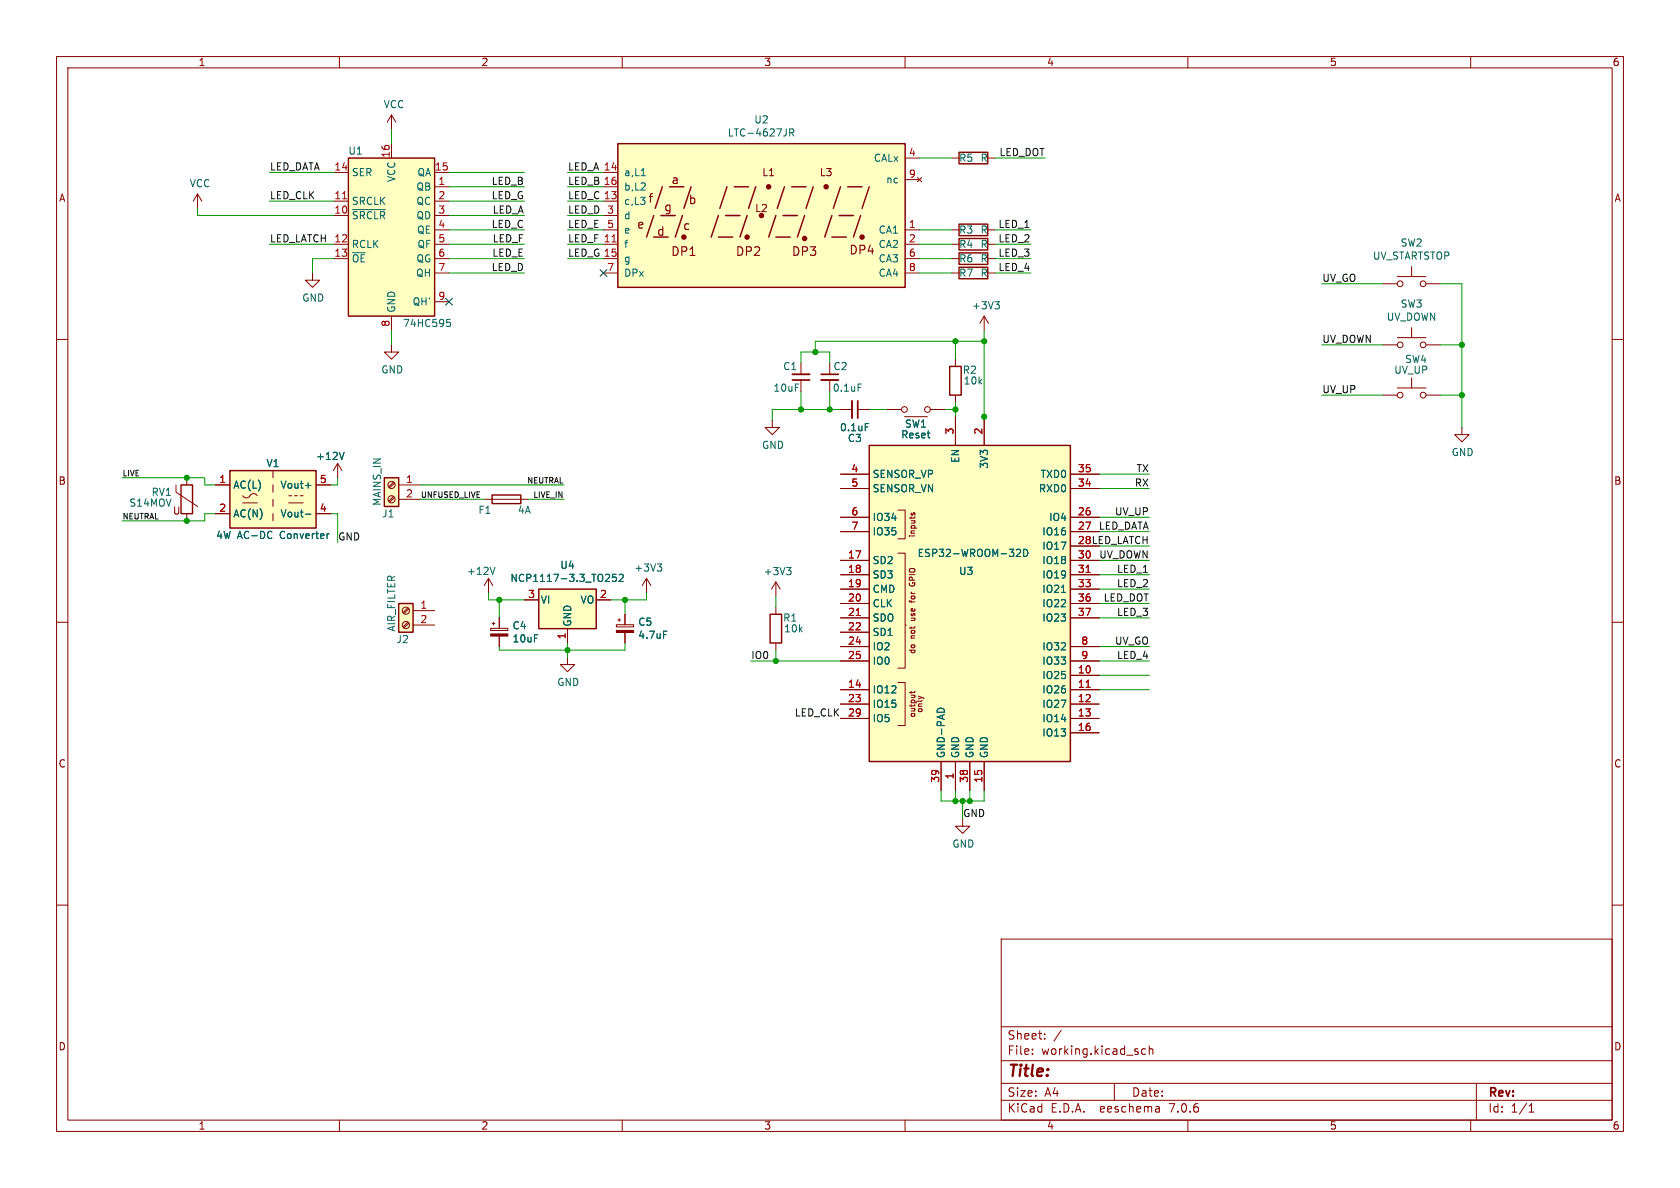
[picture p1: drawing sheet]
<svg xmlns="http://www.w3.org/2000/svg" width="297mm" height="210mm" viewBox="0 0 297 210" stroke-linecap="round" stroke-linejoin="round" font-family="sans-serif">
<g fill="none" stroke="#840000" stroke-width=".18">
<path d="M10 10h277v190h-277zM12 12h273v186h-273zM60 10v2M110 10v2M160 10v2M210 10v2M260 10v2M34.9 34.3l-.7 1.3M34.9 34.3v2.5M34.9 34.3l.8 1.3M59.1 38.1h2.5M59.1 35.6h2.5"/>
<path d="M59.1 30.5h2.5M69.2 20.3v2.6M69.2 25.4v2.5M69.2 20.3l-.7 1.3M69.2 20.3l.8 1.3M76.8 33h2.6M76.8 38.1h2.6M76.8 35.6h2.6M76.8 30.5h2.6M106.7 33h2.5M106.7 38.1h2.5M106.7 35.6h2.5"/>
<path d="M106.7 30.5h2.5M160 27.9h2.6M160 31.8h2.6M162.2 31.4l.7 .7M162.9 31.4l-.7 .7M168.3 27.9h1.2M174.6 27.9h1.3M10 60h2M55.2 48.3v1.2h1.3l-1.3 1.3-1.2-1.3h1.2M59.1 43.2h2.5M59.1 45.7h2.5M69.2 55.9v2.5"/>
<path d="M76.8 43.2h2.6M76.8 45.7h2.6M76.8 40.6h2.6M76.8 48.3h2.6M76.8 53.3h2.6M106.7 43.2h2.5M106.7 45.7h2.5M106.7 40.6h2.5M106.7 48.3h2.5M160 43.2h2.6M160 45.7h2.6M160 40.6h2.6"/>
<path d="M160 48.3h2.6M168.3 43.2h1.2M168.3 45.7h1.2M168.3 40.6h1.2M168.3 48.3h1.2M174 55.9l-.8 1.3M174 55.9v2.5M174 55.9l.8 1.3M174.6 43.2h1.3M174.6 45.7h1.3M174.6 40.6h1.3M174.6 48.3h1.3"/>
<path d="M244.5 50.2h2.5M247 59.7h5.1M247 48.9h5.1M249.6 47.1v1.8M249.6 57.9v1.8M252.1 50.2h2.5M285 60h2M69.2 61v1.2h1.3l-1.3 1.3-1.3-1.3h1.3M136.5 74.3v1.3h1.3l-1.3 1.2-1.2-1.2h1.2M141.6 64.1v2.1M141.6 67.2v2M146.7 64.1v2.1"/>
<path d="M146.7 67.2v2M148.6 72.4h2M151.6 72.4h2.1M156.8 72.4h2.6M159.9 73.7h4.1M164.5 72.4h2.5M168.9 63.5v1.3M168.9 69.9v1.2M168.9 73.7v5M174 73.7v5M244.5 69.9h2.5M244.5 61h2.5"/>
<path d="M247 68.6h5.1M249.6 66.8v1.8M252.1 69.9h2.5M252.1 61h2.5M258.4 75.6v1.2h1.3l-1.3 1.3-1.2-1.3h1.2M31.1 85.7v1.3l3.8 2.5M33 84.5v1.2M33 90.8v1.3M38.1 85.7h2.5M38.1 90.8h2.5M42.9 87.6a.78 .78 0 0 0 .8 .4 .78 .78 0 0 0 .7-.6 .73 .73 0 0 1 1.1 .2M42.9 88.9h2.6"/>
<path d="M48.3 83.2v1.3M48.3 85.7v1.3M48.3 88.3v1.2M48.3 90.8v1.3M51.1 88.9h2.5M51.1 87.6h.5M52.1 87.6h.5M53.1 87.6h.5M55.9 85.7h2.5M55.9 90.8h2.5M59.7 81.9l-.8 1.3M59.7 81.9v2.6"/>
<path d="M59.7 81.9l.8 1.3M69.6 87.8l-.9 .8M69.6 85.2l-.9 .9M69.7 87.9l-.8 .9M69.7 85.4l-.8 .8M70.5 88.3h3.8M70.5 85.7h3.8M85.7 88.3h7.6M148.6 99.1h5.1M148.6 91.4h5.1M148.6 94h5.1M148.6 86.4h5.1"/>
<path d="M148.6 83.8h5.1M158.7 97.8h1.3v20.3h-1.3M158.7 90.2h1.3v5.1h-1.3M161.1 90.7v.3M161.4 91l.1-.3 .1-.1 .1 .2v.3M189.2 99.1h5.1M189.2 91.4h5.1M189.2 94h5.1M189.2 96.5h5.1M189.2 86.4h5.1M189.2 83.8h5.1M10 110h2"/>
<path d="M72.1 110l-.9 .8M72.1 107.4l-.9 .9M72.3 110.2l-.9 .8M72.3 107.6l-.9 .9M73 108h3.8M73 110.5h3.8M86.4 102.2l-.8 1.3M86.4 102.2v2.6M86.4 102.2l.7 1.3M86.7 111.1h3.1v.4h-3.1zM87 110.2h.5M87.2 110v.5"/>
<path d="M88.3 109.2v1.9M88.3 112.4v1.9M92.7 106h2.5M100.3 116.2v1.3h1.3l-1.3 1.2-1.2-1.2h1.2M100.3 111.1v2.6M105.4 106h2.5M109 110.4h3v.4h-3zM109.2 109.6h.5M109.5 109.3v.6M110.5 108.6v1.8M110.5 111.8v1.9M114.3 102.2l-.8 1.3"/>
<path d="M114.3 102.2v2.6M114.3 102.2l.8 1.3M137.2 102.9v2.5M137.2 107.3v1.3M137.2 113.7v1.2M137.2 102.9l-.8 1.2M137.2 102.9l.7 1.2M148.6 101.6h5.1M148.6 104.1h5.1M148.6 106.7h5.1M148.6 109.2h5.1M148.6 111.8h5.1"/>
<path d="M148.6 114.3h5.1M148.6 116.8h5.1M160 110.5h.1M160.7 103.3a.53 .53 0 0 0 .5 .3 .53 .53 0 0 0 .5-.3M161.1 106.2v.3M189.2 119.4h5.1M189.2 101.6h5.1M189.2 104.1h5.1M189.2 106.7h5.1M189.2 109.2h5.1M189.2 114.3h5.1M189.2 116.8h5.1"/>
<path d="M285 110h2M148.6 121.9h5.1M148.6 124.5h5.1M148.6 127h5.1M158.7 120.7h1.3v7.6h-1.3M161.1 122.2v.4M161.7 122.2l-.1 .2h-.9M162.3 123.1l.7 .2M166.4 134.6v5.1M168.9 134.6v5.1M171.4 134.6v5.1M174 134.6v5.1"/>
<path d="M189.2 121.9h5.1M189.2 124.5h5.1M189.2 127h5.1M189.2 129.5h5.1M10 160h2M170.2 144.8v1.3h1.2l-1.2 1.2-1.3-1.2h1.3M285 160h2M177 166h108v32h-108zM60 198v2M110 198v2M160 198v2M177 194.5h108"/>
<path d="M177 191.5h108M177 187.5h108M177 181.5h108M182.5 186.3v.1M182.5 185.5v.1M184.7 183.6v.1M184.7 182.8v.1M187.6 182.1l-1.3 2M197 191.5v3M202.5 185.5l-.4-.1-.3 .3v.4l.2 .2h.5M203.2 185.5l.2-.1 .3 .1 .1 .9M203.2 184.9v1.5"/>
<path d="M204.9 195.7l.1 .9M205 196.5l-.2 .1M205 196h-.2M210 198v2M260 198v2M261 191.5v6.5M270.3 196.6h.9M270.3 195.5l.4-.4v1.5"/>
<circle cx="247.5" cy="50.2" r=".51"/>
<circle cx="251.6" cy="50.2" r=".51"/>
<circle cx="159.9" cy="72.4" r=".51"/>
<circle cx="164" cy="72.4" r=".51"/>
<circle cx="247.5" cy="61" r=".51"/>
<circle cx="247.5" cy="69.9" r=".51"/>
<circle cx="251.6" cy="69.9" r=".51"/>
<circle cx="251.6" cy="61" r=".51"/>
<circle cx="69.2" cy="88.3" r=".63"/>
<circle cx="69.2" cy="85.7" r=".63"/>
<circle cx="71.8" cy="110.5" r=".63"/>
<circle cx="71.8" cy="107.9" r=".63"/>
</g>
<g fill="none" stroke="#006464" stroke-width=".18">
<path d="M62.3 37.1h5.8M113.4 31.1h.7M139.6 23.4h.6l.1-.2v-.3l-.7-.1v1.2M139.9 23.4l.4 .6M79 56.5h.6M79.1 56.9h.3l.2 .3-.1 .5h-.4M175.9 53.3h.8l-.5 .5M176.4 53.8l.3 .3v.3l-.3 .2M60.8 80l-.4 1.2M151.7 67.9h.6M153 74.9h.6M54 90.9h1"/>
<path d="M54 85.8h1M58.2 94.3l-.3 .1M116.2 99.7h.8l-.4 .5M179.7 97.2l.5-.1 .2 .4-.8 .9h.8M181 97.1a.64 .64 0 0 1 .7 .6 .64 .64 0 0 1-.7 .7zM87.5 100.3l-.4 1.2M107 102.8h.8M107.7 101.6v.5M108.9 101.5h-.6v.6l.1-.1 .5 .1 .1 .1-.1 .5-.2 .1-.4-.1M109.5 101.6l.4-.1 .3 .4-.8 .9h.8M116.7 100.2l.3 .2v.3l-.3 .3M117.3 111.6h.6"/>
<path d="M139.1 100.3h.7l-.4 .5M139.6 100.8l.2 .3v.3l-.2 .2M187.7 104.7h.7M165.7 125.4l.5-.2 .7 .2"/>
</g>
<g fill="#ffffc2" stroke="#ffffc2" stroke-width=".18">
<path d="M61.6 27.9h15.2v28h-15.2z"/>
<path d="M153.7 78.7h35.5v55.9h-35.5z"/>
<path d="M70.5 106.7h2.5v5.1h-2.5z"/>
<path d="M109.2 25.4h50.8v25.4h-50.8z"/>
<path d="M95.2 104.1h10.2v7h-10.2z"/>
<path d="M67.9 84.5h2.6v5h-2.6z"/>
<path d="M40.6 83.2h15.3v10.1h-15.3z"/>
</g>
<g fill="none" stroke="#840000" stroke-width=".25">
<path d="M61.6 27.9h15.2v28h-15.2zM109.2 25.4h50.8v25.4h-50.8zM115.6 38.1l-1.3 3.8M116.8 38.1h2.6M117.1 33l-1.3 3.8M118.4 33h2.5M120.6 38.1l-1.2 3.8M122.2 33l-1.3 3.8M127 38.1l-1.3 3.8M128.3 38.1h2.5M128.5 33l-1.2 3.8M129.8 33h2.5"/>
<path d="M132.1 38.1l-1.3 3.8M133.6 33l-1.3 3.8M137.2 38.1l-1.3 3.8M138.4 38.1h2.6M138.7 33l-1.3 3.8M140 33h2.5M142.2 38.1l-1.2 3.8M143.8 33l-1.3 3.8M147.1 38.1l-1.3 3.8M148.3 38.1h2.6M148.6 33l-1.3 3.8M149.9 33h2.5"/>
<path d="M152.1 38.1l-1.2 3.8M153.7 33l-1.3 3.8M169.5 26.9h5.1v2.1h-5.1zM169.5 39.6h5.1v2.1h-5.1zM115.6 41.9h2.5M127 41.9h2.5M137.2 41.9h2.5M147.1 41.9h2.5M169.5 47.2h5.1v2.1h-5.1zM169.5 42.2h5.1v2h-5.1zM169.5 44.7h5.1v2h-5.1zM153.7 78.7h35.5v55.9h-35.5z"/>
<path d="M167.9 64.8h2v5.1h-2zM32 85.7h2v5.1h-2zM40.6 83.2h15.3v10.1h-15.3zM67.9 84.5h2.6v5h-2.6zM87 87.5h5.1v1.5h-5.1zM70.5 106.7h2.5v5.1h-2.5zM95.2 104.1h10.2v7h-10.2zM136.1 108.6h2.1v5.1h-2.1z"/>
</g>
<path d="M60.6 35.1h.7M108.2 42.8h.7M151.4 108.8h.7M192 101.2h.7M192 121.5h.7" fill="none" stroke="#a90000" stroke-width=".18"/>
<g fill="#840000" stroke="#840000" stroke-width=".18">
<path d="M86.7 112.1h3.1v.3h-3.1z"/>
<path d="M109 111.4h3v.4h-3z"/>
</g>
<g fill="#840000" stroke="#840000" stroke-width=".25">
<circle cx="134.6" cy="38.1" r=".36"/>
<circle cx="146" cy="33" r=".36"/>
<circle cx="120.9" cy="41.9" r=".36"/>
<circle cx="132.1" cy="41.9" r=".36"/>
<circle cx="135.9" cy="33" r=".36"/>
<circle cx="142.2" cy="42.2" r=".36"/>
<circle cx="152.4" cy="41.9" r=".36"/>
</g>
<path d="M140.1 66.2h3M145.2 67.2h3M150.6 70.9v3" fill="none" stroke="#840000" stroke-width=".33"/>
<path d="M140.1 67.2h3M145.2 66.2h3M151.6 70.9v3" fill="none" stroke="#840000" stroke-width=".3"/>
<g fill="none" stroke="#009600" stroke-width=".18">
<path d="M34.9 36.8v1.3h24.2M47.6 30.5h11.5M47.6 35.6h11.5M69.2 22.9v2.5M79.4 30.5h13.3M79.4 35.6h13.3M79.4 38.1h13.3M79.4 33h13.3M100.3 30.5h6.4M100.3 35.6h6.4M100.3 38.1h6.4M100.3 33h6.4"/>
<path d="M162.6 27.9h5.7M175.9 27.9h8.9M47.6 43.2h11.5M59.1 45.7h-3.9v2.6M69.2 58.4v2.6M79.4 45.7h13.3M79.4 43.2h13.3M79.4 40.6h13.3M79.4 48.3h13.3M100.3 45.7h6.4M100.3 43.2h6.4M100.3 40.6h6.4"/>
<path d="M162.6 45.7h5.7M162.6 43.2h5.7M162.6 40.6h5.7M162.6 48.3h5.7M174 58.4v15.9M175.9 45.7h6.3M175.9 43.2h6.3M175.9 40.6h6.3M175.9 48.3h6.3M233.7 50.2h10.8M254.6 50.2h3.8v25.4M141.6 64.1v-1.9h5.1v1.9"/>
<path d="M141.6 69.2v3.2M146.7 69.2v3.2M148.6 72.4h-12.1v1.9M153.7 72.4h3.1M167 72.4h1.9M168.9 60.3v3.2M168.9 71.1v2.6M174 60.3h-29.9v1.9M233.7 69.9h10.8M233.7 61h10.8M254.6 69.9h3.8M254.6 61h3.8"/>
<path d="M21.6 84.5h14.6v1.2h1.9M38.1 90.8h-1.9v1.3h-14.6M58.4 90.8h1.3v5.1M59.7 84.5v1.2h-1.3M74.3 85.7h25.4M74.3 88.3h11.4M93.3 88.3h6.4M194.3 96.5h8.9M194.3 99.1h8.9M194.3 86.4h8.9M194.3 83.8h8.9M194.3 91.4h8.9"/>
<path d="M194.3 94h8.9M86.4 104.8v1.2h6.3M88.3 106v3.2M100.3 113.7v2.5M110.5 106v2.6M110.5 113.7v1.2h-22.2v-.6M114.3 104.8v1.2h-6.4M132.7 116.8h15.9M137.2 105.4v1.9M137.2 114.9v1.9M194.3 116.8h8.9M194.3 109.2h8.9"/>
<path d="M194.3 114.3h8.9M194.3 119.4h8.9M194.3 101.6h8.9M194.3 104.1h8.9M194.3 106.7h8.9M166.4 139.7v1.9h7.6v-1.9M168.9 139.7v1.9M171.4 139.7v1.9M194.3 121.9h8.9M170.2 141.6v3.2"/>
</g>
<path d="M78.8 52.7l1.2 1.2M80 52.7l-1.2 1.2M106.1 47.7l1.2 1.2M107.3 47.7l-1.2 1.2" fill="none" stroke="#000084" stroke-width=".18"/>
<g fill="#009600" stroke="#009600" stroke-width=".18">
<circle cx="168.9" cy="60.3" r=".46"/>
<circle cx="168.9" cy="72.4" r=".46"/>
<circle cx="174" cy="73.7" r=".46"/>
<circle cx="144.1" cy="62.2" r=".46"/>
<circle cx="110.5" cy="106" r=".46"/>
<circle cx="88.3" cy="106" r=".46"/>
<circle cx="137.2" cy="116.8" r=".46"/>
<circle cx="100.3" cy="114.9" r=".46"/>
<circle cx="168.9" cy="141.6" r=".46"/>
<circle cx="170.2" cy="141.6" r=".46"/>
<circle cx="171.4" cy="141.6" r=".46"/>
<circle cx="33" cy="92.1" r=".46"/>
<circle cx="33" cy="84.5" r=".46"/>
<circle cx="146.7" cy="72.4" r=".46"/>
<circle cx="141.6" cy="72.4" r=".46"/>
<circle cx="174" cy="60.3" r=".46"/>
<circle cx="258.4" cy="69.9" r=".46"/>
<circle cx="258.4" cy="61" r=".46"/>
</g>
<text font-size="2.8" fill="#840000" x="178" y="190.9">Title:</text>
<g font-size="2.1" fill="#840000">
<text x="118.6" y="32.8">a</text>
<text x="112.5" y="40.7">e</text>
<text x="116" y="41.9">d</text>
<text x="117.3" y="37.6">g</text>
<text x="120.6" y="40.9">c</text>
<text x="121.6" y="36.4">b</text>
<text x="118.5" y="45.5">DP1</text>
<text x="130" y="45.5">DP2</text>
<text x="139.9" y="45.5">DP3</text>
<text x="150" y="45.2">DP4</text>
<text x="178" y="184">Sheet:</text>
<text x="178" y="186.7">File:</text>
<text x="184.1" y="186.7">working.kicad_sch</text>
<text x="178" y="196.9">KiCad</text>
<text x="178" y="194.1">Size:</text>
<text x="184.7" y="194.1">A4</text>
<text x="185.7" y="196.9">E.D.A.</text>
<text x="194.6" y="196.9">eeschema</text>
<text x="200" y="194.1">Date:</text>
<text x="207" y="196.9">7.0.6</text>
<text x="263" y="194.3">Rev:</text>
<text x="263" y="196.9">Id:</text>
<text x="267.1" y="196.9">1/1</text>
</g>
<text font-size="2.1" fill="#006464" x="114.5" y="36.1">f</text>
<g font-size="1.8" fill="#840000">
<text x="35" y="11.9">1</text>
<text x="85" y="11.9">2</text>
<text x="135" y="11.9">3</text>
<text x="185" y="11.9">4</text>
<text x="235" y="11.9">5</text>
<text x="285" y="11.9">6</text>
<text x="10.3" y="35.9">A</text>
<text x="134.7" y="31.4">L1</text>
<text x="144.8" y="31.4">L3</text>
<text x="285.3" y="35.9">A</text>
<text x="133.4" y="37.7">L2</text>
<text x="10.3" y="85.9">B</text>
<text x="285.3" y="85.9">B</text>
<text x="30.5" y="91.2">U</text>
<text x="10.3" y="135.9">C</text>
<text x="285.3" y="135.9">C</text>
<text x="10.3" y="185.9">D</text>
<text x="285.3" y="185.9">D</text>
<text x="35" y="199.9">1</text>
<text x="85" y="199.9">2</text>
<text x="135" y="199.9">3</text>
<text x="185" y="199.9">4</text>
<text x="235" y="199.9">5</text>
<text x="285" y="199.9">6</text>
</g>
<g font-size="1.8" fill="#006464">
<text x="67.7" y="19.3">VCC</text>
<text x="133.2" y="22">U2</text>
<text x="61.5" y="27.5">U1</text>
<text x="128.6" y="24.3">LTC-4627JR</text>
<text x="154.4" y="28.8">CALx</text>
<text x="169.5" y="28.8">R5</text>
<text x="173.3" y="28.8">R</text>
<text x="33.4" y="33.3">VCC</text>
<text x="62.1" y="31.3">SER</text>
<text x="70.1" y="32.3" transform="rotate(-90 70.1 32.3)">VCC</text>
<text x="73.5" y="33.9">QB</text>
<text x="73.7" y="31.3">QA</text>
<text x="110.2" y="31.3">a,L1</text>
<text x="110.2" y="33.9">b,L2</text>
<text x="156.6" y="32.6">nc</text>
<text x="62.1" y="39">~{SRCLR}</text>
<text x="62.1" y="36.4">SRCLK</text>
<text x="73.5" y="36.4">QC</text>
<text x="73.5" y="39">QD</text>
<text x="73.6" y="41.5">QE</text>
<text x="110.2" y="36.4">c,L3</text>
<text x="110.2" y="39">d</text>
<text x="110.2" y="41.5">e</text>
<text x="155.2" y="41.5">CA1</text>
<text x="169.5" y="41.5">R3</text>
<text x="173.3" y="41.5">R</text>
<text x="62.1" y="44">RCLK</text>
<text x="62.1" y="46.6">~{OE}</text>
<text x="73.5" y="46.6">QG</text>
<text x="73.7" y="44">QF</text>
<text x="110.2" y="44">f</text>
<text x="110.2" y="46.6">g</text>
<text x="155.2" y="44">CA2</text>
<text x="155.2" y="46.6">CA3</text>
<text x="169.5" y="44">R4</text>
<text x="169.5" y="46.6">R6</text>
<text x="173.3" y="44">R</text>
<text x="173.3" y="46.6">R</text>
<text x="242.6" y="46.1">UV_STARTSTOP</text>
<text x="247.5" y="43.8">SW2</text>
<text x="53.3" y="53.5">GND</text>
<text x="73.5" y="49.1">QH</text>
<text x="110.2" y="49.1">DPx</text>
<text x="155.2" y="49.1">CA4</text>
<text x="169.5" y="49.1">R7</text>
<text x="173.3" y="49.1">R</text>
<text x="70.1" y="55.4" transform="rotate(-90 70.1 55.4)">GND</text>
<text x="71.1" y="58">74HC595</text>
<text x="72.9" y="54.2">QH'</text>
<text x="171.7" y="54.9">+3V3</text>
<text x="245.1" y="56.9">UV_DOWN</text>
<text x="247.5" y="54.6">SW3</text>
<text x="138.4" y="65.6">C1</text>
<text x="147.2" y="65.6">C2</text>
<text x="248.3" y="64.4">SW4</text>
<text x="67.3" y="66.2">GND</text>
<text x="136.6" y="69.4">10uF</text>
<text x="147.1" y="69.4">0.1uF</text>
<text x="170.1" y="66.3">R2</text>
<text x="170.3" y="68.2">10k</text>
<text x="246.4" y="66.3">UV_UP</text>
<text x="148.4" y="76.4">0.1uF</text>
<text x="159.2" y="77.7">Reset</text>
<text x="159.9" y="75.8">SW1</text>
<text x="47" y="82.8">V1</text>
<text x="55.8" y="81.5">+12V</text>
<text x="134.6" y="79.6">GND</text>
<text x="149.8" y="78.3">C3</text>
<text x="169.8" y="81.9" transform="rotate(-90 169.8 81.9)">EN</text>
<text x="174.9" y="83" transform="rotate(-90 174.9 83)">3V3</text>
<text x="256.5" y="80.8">GND</text>
<text x="22.8" y="89.8">S14MOV</text>
<text x="26.7" y="87.9">RV1</text>
<text x="41.1" y="86.6">AC(L)</text>
<text x="49.5" y="86.6">Vout+</text>
<text x="67.5" y="89.5" transform="rotate(-90 67.5 89.5)">MAINS_IN</text>
<text x="154.2" y="84.7">SENSOR_VP</text>
<text x="154.2" y="87.2">SENSOR_VN</text>
<text x="183.6" y="87.2">RXD0</text>
<text x="183.9" y="84.7">TXD0</text>
<text x="38.1" y="95.5">4W AC-DC</text>
<text x="41.1" y="91.7">AC(N)</text>
<text x="49.5" y="91.7">Vout-</text>
<text x="49.6" y="95.5">Converter</text>
<text x="67.5" y="91.7">J1</text>
<text x="84.5" y="91">F1</text>
<text x="91.5" y="91">4A</text>
<text x="154.2" y="92.3">IO34</text>
<text x="154.2" y="94.8">IO35</text>
<text x="184.2" y="94.8">IO16</text>
<text x="185.4" y="92.3">IO4</text>
<text x="82.4" y="101.8">+12V</text>
<text x="99" y="100.8">U4</text>
<text x="112" y="101.2">+3V3</text>
<text x="134.9" y="101.9">+3V3</text>
<text x="154.2" y="99.9">SD2</text>
<text x="162.1" y="98.7">ESP32-WROOM-32D</text>
<text x="169.4" y="101.8">U3</text>
<text x="184.2" y="97.4">IO17</text>
<text x="184.2" y="99.9">IO18</text>
<text x="90.1" y="103.1">NCP1117-3.3_TO252</text>
<text x="95.5" y="106.9">VI</text>
<text x="102.5" y="106.9">VO</text>
<text x="154.2" y="102.5">SD3</text>
<text x="154.2" y="105">CMD</text>
<text x="154.2" y="107.5">CLK</text>
<text x="184.2" y="102.5">IO19</text>
<text x="184.2" y="105">IO21</text>
<text x="184.2" y="107.5">IO22</text>
<text x="70" y="113.9">J2</text>
<text x="70.1" y="111.8" transform="rotate(-90 70.1 111.8)">AIR_FILTER</text>
<text x="90.5" y="111.5">C4</text>
<text x="90.5" y="113.8">10uF</text>
<text x="101.2" y="110.9" transform="rotate(-90 101.2 110.9)">GND</text>
<text x="112.7" y="110.8">C5</text>
<text x="112.7" y="113.1">4.7uF</text>
<text x="138.4" y="110.1">R1</text>
<text x="138.5" y="112">10k</text>
<text x="154.2" y="110.1">SDO</text>
<text x="154.2" y="112.6">SD1</text>
<text x="184.2" y="110.1">IO23</text>
<text x="154.2" y="115.2">IO2</text>
<text x="154.2" y="117.7">IO0</text>
<text x="184.2" y="115.2">IO32</text>
<text x="184.2" y="117.7">IO33</text>
<text x="98.4" y="121.5">GND</text>
<text x="154.2" y="122.8">IO12</text>
<text x="154.2" y="125.3">IO15</text>
<text x="184.2" y="120.2">IO25</text>
<text x="184.2" y="122.8">IO26</text>
<text x="184.2" y="125.3">IO27</text>
<text x="154.2" y="127.9">IO5</text>
<text x="184.2" y="127.9">IO14</text>
<text x="184.2" y="130.4">IO13</text>
<text x="167.2" y="134.1" transform="rotate(-90 167.2 134.1)">GND-PAD</text>
<text x="169.8" y="134.1" transform="rotate(-90 169.8 134.1)">GND</text>
<text x="172.3" y="134.1" transform="rotate(-90 172.3 134.1)">GND</text>
<text x="174.9" y="134.1" transform="rotate(-90 174.9 134.1)">GND</text>
<text x="168.3" y="150">GND</text>
</g>
<g font-size="1.8" fill="#a90000">
<text x="69" y="28" transform="rotate(-90 69 28)">16</text>
<text x="160.6" y="27.7">4</text>
<text x="59" y="35.3">11</text>
<text x="59" y="30.2">14</text>
<text x="76.8" y="30.2">15</text>
<text x="77.4" y="32.8">1</text>
<text x="77.4" y="35.3">2</text>
<text x="160.6" y="31.5">9</text>
<text x="59" y="37.8">10</text>
<text x="77.4" y="37.8">3</text>
<text x="77.4" y="40.4">4</text>
<text x="107.2" y="40.4">5</text>
<text x="160.6" y="40.4">1</text>
<text x="59" y="45.5">13</text>
<text x="77.4" y="42.9">5</text>
<text x="77.4" y="45.5">6</text>
<text x="160.6" y="42.9">2</text>
<text x="160.6" y="45.5">6</text>
<text x="77.4" y="48">7</text>
<text x="77.4" y="53.1">9</text>
<text x="107.2" y="48">7</text>
<text x="160.6" y="48">8</text>
<text x="69" y="57.9" transform="rotate(-90 69 57.9)">8</text>
<text x="168.7" y="76.9" transform="rotate(-90 168.7 76.9)">3</text>
<text x="173.7" y="76.9" transform="rotate(-90 173.7 76.9)">2</text>
<text x="150.4" y="83.6">4</text>
<text x="190.5" y="83.6">35</text>
<text x="38.7" y="85.5">1</text>
<text x="56.4" y="85.5">5</text>
<text x="71.7" y="85.5">1</text>
<text x="71.7" y="88">2</text>
<text x="150.4" y="86.1">5</text>
<text x="190.5" y="86.1">34</text>
<text x="38.7" y="90.6">2</text>
<text x="56.4" y="90.6">4</text>
<text x="150.4" y="91.2">6</text>
<text x="150.4" y="93.7">7</text>
<text x="190.5" y="91.2">26</text>
<text x="190.5" y="93.7">27</text>
<text x="149.8" y="98.8">17</text>
<text x="149.8" y="101.3">18</text>
<text x="190.5" y="98.8">30</text>
<text x="190.5" y="101.3">31</text>
<text x="190.5" y="96.3">28</text>
<text x="74.2" y="107.7">1</text>
<text x="93.3" y="105.8">3</text>
<text x="106" y="105.8">2</text>
<text x="149.8" y="103.9">19</text>
<text x="149.8" y="106.4">20</text>
<text x="190.5" y="103.9">33</text>
<text x="190.5" y="106.4">36</text>
<text x="74.2" y="110.2">2</text>
<text x="100.1" y="113.1" transform="rotate(-90 100.1 113.1)">1</text>
<text x="149.8" y="109">21</text>
<text x="149.8" y="111.5">22</text>
<text x="190.5" y="109">37</text>
<text x="149.8" y="114">24</text>
<text x="149.8" y="116.6">25</text>
<text x="190.5" y="119.1">10</text>
<text x="191.1" y="114">8</text>
<text x="191.1" y="116.6">9</text>
<text x="149.8" y="121.7">14</text>
<text x="149.8" y="124.2">23</text>
<text x="190.5" y="121.7">11</text>
<text x="190.5" y="124.2">12</text>
<text x="149.8" y="126.7">29</text>
<text x="190.5" y="126.7">13</text>
<text x="190.5" y="129.3">16</text>
<text x="168.7" y="137.9" transform="rotate(-90 168.7 137.9)">1</text>
<text x="166.1" y="138.5" transform="rotate(-90 166.1 138.5)">39</text>
<text x="171.2" y="138.5" transform="rotate(-90 171.2 138.5)">38</text>
<text x="173.7" y="138.5" transform="rotate(-90 173.7 138.5)">15</text>
</g>
<g font-size="1.8" fill="#0f0f0f">
<text x="176.6" y="27.7">LED_DOT</text>
<text x="47.6" y="30.2">LED_DATA</text>
<text x="47.6" y="35.3">LED_CLK</text>
<text x="86.8" y="32.8">LED_B</text>
<text x="86.8" y="35.3">LED_G</text>
<text x="100.3" y="30.2">LED_A 14</text>
<text x="100.3" y="35.3">LED_C 13</text>
<text x="100.3" y="32.8">LED_B 16</text>
<text x="86.8" y="40.4">LED_C</text>
<text x="87" y="37.8">LED_A</text>
<text x="100.3" y="37.8">LED_D 3</text>
<text x="100.3" y="40.4">LED_E</text>
<text x="176.4" y="40.4">LED_1</text>
<text x="47.6" y="42.9">LED_LATCH 12</text>
<text x="86.8" y="48">LED_D</text>
<text x="86.9" y="45.5">LED_E</text>
<text x="87" y="42.9">LED_F</text>
<text x="100.3" y="42.9">LED_F 11</text>
<text x="100.3" y="45.5">LED_G 15</text>
<text x="176.4" y="42.9">LED_2</text>
<text x="176.4" y="45.5">LED_3</text>
<text x="176.4" y="48">LED_4</text>
<text x="233.7" y="49.9">UV_GO</text>
<text x="233.7" y="60.7">UV_DOWN</text>
<text x="233.7" y="69.6">UV_UP</text>
<text x="200.8" y="83.6">TX</text>
<text x="200.5" y="86.1">RX</text>
<text x="59.7" y="95.6">GND</text>
<text x="194.2" y="93.7">LED_DATA</text>
<text x="197" y="91.2">UV_UP</text>
<text x="190.5" y="96.3">28 LED_LATCH</text>
<text x="194.2" y="98.8">UV_DOWN</text>
<text x="197.4" y="101.3">LED_1</text>
<text x="195" y="106.4">LED_DOT</text>
<text x="197.4" y="103.9">LED_2</text>
<text x="197.4" y="109">LED_3</text>
<text x="132.7" y="116.6">IO0</text>
<text x="197" y="114">UV_GO</text>
<text x="197.4" y="116.6">LED_4</text>
<text x="140.4" y="126.7">LED_CLK</text>
<text x="170.2" y="144.5">GND</text>
</g>
<g font-size="1.4" fill="#0f0f0f">
<text x="21.6" y="84.3">LIVE</text>
<text x="74.3" y="88.1">UNFUSED_LIVE</text>
<text x="93.1" y="85.5">NEUTRAL</text>
<text x="94.2" y="88.1">LIVE_IN</text>
<text x="21.6" y="91.9">NEUTRAL</text>
</g>
<g font-size="1.4" fill="#840000">
<text x="162" y="95.1" transform="rotate(-90 162 95.1)">inputs</text>
<text x="162" y="106" transform="rotate(-90 162 106)">for</text>
<text x="162" y="102.9" transform="rotate(-90 162 102.9)">GPIO</text>
<text x="162" y="112.9" transform="rotate(-90 162 112.9)">not</text>
<text x="162" y="109.5" transform="rotate(-90 162 109.5)">use</text>
<text x="162" y="115.7" transform="rotate(-90 162 115.7)">do</text>
<text x="162" y="126.9" transform="rotate(-90 162 126.9)">output</text>
<text x="163.3" y="126.1" transform="rotate(-90 163.3 126.1)">only</text>
</g>
</svg>
